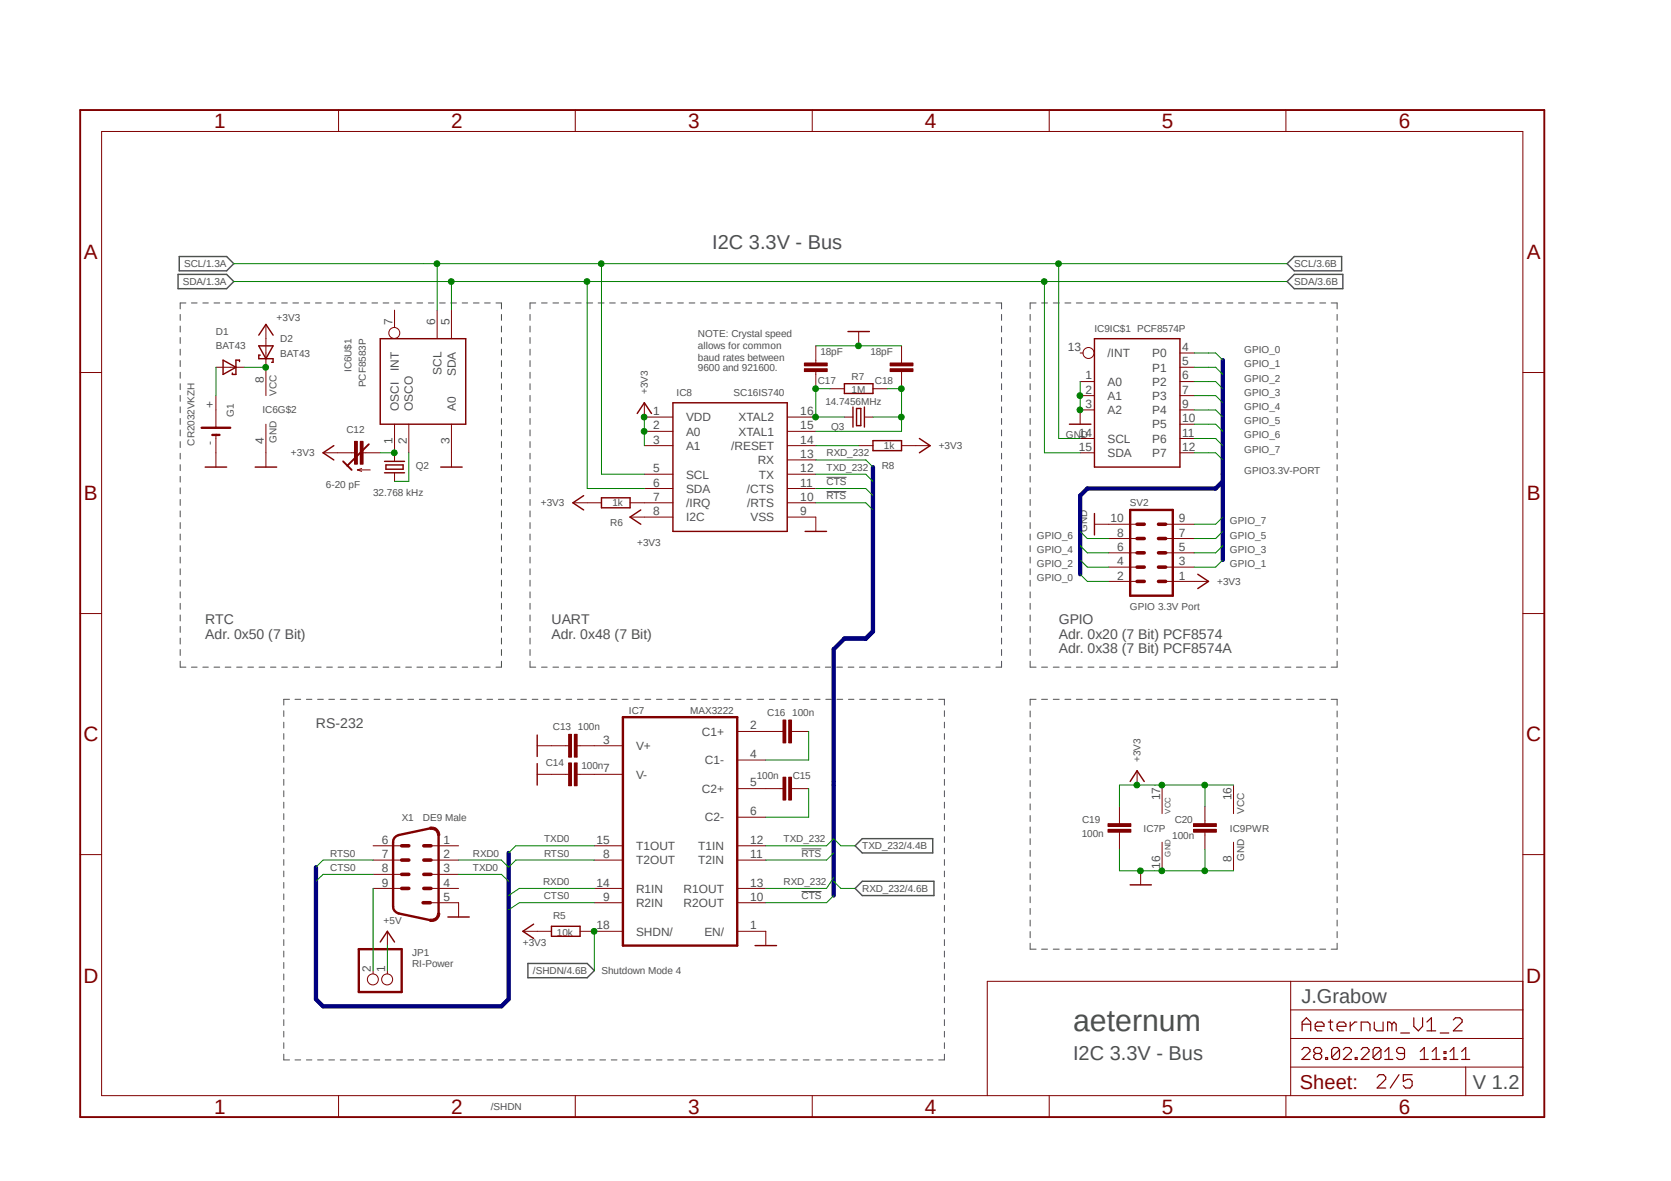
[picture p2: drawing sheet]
<svg xmlns="http://www.w3.org/2000/svg" width="297mm" height="210mm" viewBox="0 0 297 210" stroke-linecap="round" stroke-linejoin="round" font-family="sans-serif">
<path d="M13.7 19.2l261.2 179.9M274.9 19.2l-261.2 179.9" fill="none" stroke="#fff" stroke-width=".18"/>
<g fill="none" stroke="#505050" stroke-width=".18">
<path d="M32 55.9v1M32 58v1M32 60v1M33 53.8h-1v1.1M34 53.8h1M36.1 53.8h.9M38 53.8h1.1M40 53.8h1M42.1 53.8h.9M44.1 53.8h1M46 53.8h1.1M48.1 53.8h1"/>
<path d="M50.1 53.8h1M52.1 53.8h1M54.1 53.8h1M56.1 53.8h1M58.1 53.8h1M60.1 53.8h1M62.1 53.8h1M64.1 53.8h1M66.1 53.8h1M68.1 53.8h1M70.1 53.8h1M72.1 53.8h1"/>
<path d="M74.1 53.8h1M76.1 53.8h1M78.1 53.8h1M80.1 53.8h1M82.2 53.8h.9M84.1 53.8h1.1M86.1 53.8h1.1M88.2 53.8h.9v1.1M89.1 55.9v1M89.1 58v1M89.1 60v1M94.2 55.9v1"/>
<path d="M94.2 58v1M94.2 60v1M95.2 53.8h-1v1.1M96.3 53.8h1M98.3 53.8h1M100.3 53.8h1M102.3 53.8h1M104.3 53.8h1.1M106.3 53.8h1.1M108.4 53.8h1M110.4 53.8h1M112.4 53.8h1"/>
<path d="M114.4 53.8h1M116.4 53.8h1.1M118.5 53.8h1M120.5 53.8h1M122.5 53.8h1M124.5 53.8h1M126.5 53.8h1M128.6 53.8h1M130.6 53.8h1M132.6 53.8h1M134.6 53.8h1M136.6 53.8h1.1"/>
<path d="M138.7 53.8h1M140.7 53.8h1M142.7 53.8h1M144.7 53.8h1M146.7 53.8h1M148.7 53.8h1.1M150.8 53.8h1M152.8 53.8h1M154.8 53.8h1M156.8 53.8h1M158.8 53.8h1M160.9 53.8h1"/>
<path d="M162.9 53.8h1M164.9 53.8h1M166.9 53.8h1M168.9 53.8h1.1M171 53.8h1M173 53.8h1M175 53.8h1M177 53.8h1v1.1M178 55.9v1M178 58v1M178 60v1M183.1 55.9v1"/>
<path d="M183.1 58v1M183.1 60v1M184.2 53.8h-1.1v1.1M185.2 53.8h1M187.2 53.8h1.1M189.3 53.8h1.1M191.3 53.8h1.1M193.4 53.8h1.1M195.4 53.8h1.1M197.5 53.8h1.1M199.6 53.8h1M201.6 53.8h1.1"/>
<path d="M203.7 53.8h1.1M205.8 53.8h1M207.8 53.8h1.1M209.9 53.8h1M211.9 53.8h1.1M214 53.8h1M216.1 53.8h1M218.1 53.8h1M220.2 53.8h1M222.2 53.8h1.1M224.3 53.8h1M226.3 53.8h1.1"/>
<path d="M228.4 53.8h1.1M230.4 53.8h1.1M232.5 53.8h1.1M234.6 53.8h1.1M236.6 53.8h1.1v1.1M237.7 55.9v1M237.7 58v1M237.7 60v1M32 62.1v1M32 64.1v1.1M32 66.2v1M32 68.2v1.1"/>
<path d="M32 70.3v1M32 72.3v1.1M32 74.4v1M32 76.4v1.1M32 78.5v1M89.1 62.1v1M89.1 64.1v1.1M89.1 66.2v1M89.1 68.2v1.1M89.1 70.3v1M89.1 72.3v1.1M89.1 74.4v1"/>
<path d="M89.1 76.4v1.1M89.1 78.5v1M94.2 62.1v1M94.2 64.1v1.1M94.2 66.2v1M94.2 68.2v1.1M94.2 70.3v1M94.2 72.3v1.1M94.2 74.4v1M94.2 76.4v1.1M94.2 78.5v1M178 62.1v1"/>
<path d="M178 64.1v1.1M178 66.2v1M178 68.2v1.1M178 70.3v1M178 72.3v1.1M178 74.4v1M178 76.4v1.1M178 78.5v1M183.1 62.1v1M183.1 64.1v1.1M183.1 66.2v1M183.1 68.2v1.1"/>
<path d="M183.1 70.3v1M183.1 72.3v1.1M183.1 74.4v1M183.1 76.4v1.1M183.1 78.5v1M237.7 62.1v1M237.7 64.1v1.1M237.7 66.2v1M237.7 68.2v1.1M237.7 70.3v1M237.7 72.3v1.1M237.7 74.4v1"/>
<path d="M237.7 76.4v1.1M237.7 78.5v1M32 80.6v1M32 82.6v1.1M32 84.7v1M32 86.7v1.1M32 88.8v1M32 90.8v1.1M32 92.9v1M32 94.9v1.1M32 97v1M32 99v1.1"/>
<path d="M89.1 80.6v1M89.1 82.6v1.1M89.1 84.7v1M89.1 86.7v1.1M89.1 88.8v1M89.1 90.8v1.1M89.1 92.9v1M89.1 94.9v1.1M89.1 97v1M89.1 99v1.1M94.2 80.6v1M94.2 82.6v1.1"/>
<path d="M94.2 84.7v1M94.2 86.7v1.1M94.2 88.8v1M94.2 90.8v1.1M94.2 92.9v1M94.2 94.9v1.1M94.2 97v1M94.2 99v1.1M146.9 87.4h3.5M146.9 84.8h3.6M178 80.6v1M178 82.6v1.1"/>
<path d="M178 84.7v1M178 86.7v1.1M178 88.8v1M178 90.8v1.1M178 92.9v1M178 94.9v1.1M178 97v1M178 99v1.1M183.1 80.6v1M183.1 82.6v1.1M183.1 84.7v1M183.1 86.7v1.1"/>
<path d="M183.1 88.8v1M183.1 90.8v1.1M183.1 92.9v1M183.1 94.9v1.1M183.1 97v1M183.1 99v1.1M237.7 80.6v1M237.7 82.6v1.1M237.7 84.7v1M237.7 86.7v1.1M237.7 88.8v1M237.7 90.8v1.1"/>
<path d="M237.7 92.9v1M237.7 94.9v1.1M237.7 97v1M237.7 99v1.1M32 117.5v1.1h1M32 101.1v1.1M32 103.1v1.1M32 105.2v1.1M32 107.2v1.1M32 109.3v1.1M32 111.3v1.1M32 113.4v1.1"/>
<path d="M32 115.4v1.1M34 118.6h1M36.1 118.6h.9M38 118.6h1.1M40 118.6h1M42.1 118.6h.9M44.1 118.6h1M46 118.6h1.1M48.1 118.6h1M50.1 118.6h1M52.1 118.6h1M54.1 118.6h1"/>
<path d="M56.1 118.6h1M58.1 118.6h1M60.1 118.6h1M62.1 118.6h1M64.1 118.6h1M66.1 118.6h1M68.1 118.6h1M70.1 118.6h1M72.1 118.6h1M74.1 118.6h1M76.1 118.6h1M78.1 118.6h1"/>
<path d="M80.1 118.6h1M82.2 118.6h.9M84.1 118.6h1.1M86.1 118.6h1.1M89.1 101.1v1.1M89.1 103.1v1.1M89.1 105.2v1.1M89.1 107.2v1.1M89.1 109.3v1.1M89.1 111.3v1.1M89.1 113.4v1.1M89.1 115.4v1.1"/>
<path d="M89.1 117.5v1.1h-.9M94.2 117.5v1.1h1M94.2 101.1v1.1M94.2 103.1v1.1M94.2 105.2v1.1M94.2 107.2v1.1M94.2 109.3v1.1M94.2 111.3v1.1M94.2 113.4v1.1M94.2 115.4v1.1M96.3 118.6h1M98.3 118.6h1"/>
<path d="M100.3 118.6h1M102.3 118.6h1M104.3 118.6h1.1M106.3 118.6h1.1M108.4 118.6h1M110.4 118.6h1M112.4 118.6h1M114.4 118.6h1M116.4 118.6h1.1M118.5 118.6h1M120.5 118.6h1M122.5 118.6h1"/>
<path d="M124.5 118.6h1M126.5 118.6h1M128.6 118.6h1M130.6 118.6h1M132.6 118.6h1M134.6 118.6h1M136.6 118.6h1.1M138.7 118.6h1M140.7 118.6h1M142.7 118.6h1M144.7 118.6h1M146.7 118.6h1"/>
<path d="M148.7 118.6h1.1M150.8 118.6h1M152.8 118.6h1M154.8 118.6h1M156.8 118.6h1M158.8 118.6h1M160.9 118.6h1M162.9 118.6h1M164.9 118.6h1M166.9 118.6h1M168.9 118.6h1.1M171 118.6h1"/>
<path d="M173 118.6h1M175 118.6h1M178 117.5v1.1h-1M178 101.1v1.1M178 103.1v1.1M178 105.2v1.1M178 107.2v1.1M178 109.3v1.1M178 111.3v1.1M178 113.4v1.1M178 115.4v1.1M183.1 117.5v1.1h1.1"/>
<path d="M183.1 101.1v1.1M183.1 103.1v1.1M183.1 105.2v1.1M183.1 107.2v1.1M183.1 109.3v1.1M183.1 111.3v1.1M183.1 113.4v1.1M183.1 115.4v1.1M185.2 118.6h1M187.2 118.6h1.1M189.3 118.6h1.1M191.3 118.6h1.1"/>
<path d="M193.4 118.6h1.1M195.4 118.6h1.1M197.5 118.6h1.1M199.6 118.6h1M201.6 118.6h1.1M203.7 118.6h1.1M205.8 118.6h1M207.8 118.6h1.1M209.9 118.6h1M211.9 118.6h1.1M214 118.6h1M216.1 118.6h1"/>
<path d="M218.1 118.6h1M220.2 118.6h1M222.2 118.6h1.1M224.3 118.6h1M226.3 118.6h1.1M228.4 118.6h1.1M230.4 118.6h1.1M232.5 118.6h1.1M234.6 118.6h1.1M237.7 117.5v1.1h-1.1M237.7 101.1v1.1M237.7 103.1v1.1"/>
<path d="M237.7 105.2v1.1M237.7 107.2v1.1M237.7 109.3v1.1M237.7 111.3v1.1M237.7 113.4v1.1M237.7 115.4v1.1M50.4 126.3v1M50.4 128.4v1M50.4 130.4v1M50.4 132.4v1.1M50.4 134.5v1M50.4 136.5v1"/>
<path d="M50.4 138.5v1.1M51.5 124.3h-1.1v1M52.4 124.3h1.1M54.5 124.3h.9M56.5 124.3h1M58.4 124.3h1.1M60.5 124.3h1M62.5 124.3h1M64.5 124.3h1M66.5 124.3h1M68.5 124.3h1M70.5 124.3h1"/>
<path d="M72.5 124.3h1M74.5 124.3h1.1M76.5 124.3h1M78.6 124.3h.9M80.5 124.3h1.1M82.5 124.3h1.1M84.6 124.3h1M86.6 124.3h1M88.6 124.3h1M90.6 124.3h1M92.6 124.3h1M94.6 124.3h1"/>
<path d="M96.6 124.3h1M98.6 124.3h1M100.6 124.3h1M102.6 124.3h1M104.6 124.3h1.1M106.6 124.3h1M108.7 124.3h1M110.6 124.3h1.1M112.7 124.3h1M114.7 124.3h1M116.7 124.3h1M118.7 124.3h1"/>
<path d="M120.7 124.3h1M122.7 124.3h1M124.7 124.3h1M126.7 124.3h1M128.7 124.3h1M130.7 124.3h1M132.7 124.3h1.1M134.7 124.3h1M136.8 124.3h.9M138.8 124.3h1M140.8 124.3h1M142.8 124.3h1"/>
<path d="M144.8 124.3h1M146.8 124.3h1M148.8 124.3h1M150.8 124.3h1M152.8 124.3h1M154.8 124.3h1M156.8 124.3h1M158.8 124.3h1M160.9 124.3h1M162.8 124.3h1.1M164.9 124.3h.9M166.9 124.3h1v1"/>
<path d="M167.9 126.3v1M167.9 128.4v1M167.9 130.4v1M167.9 132.4v1.1M167.9 134.5v1M167.9 136.5v1M167.9 138.5v1.1M183.1 126.4v1M183.1 128.4v1.1M183.1 130.5v1M183.1 132.5v1.1M183.1 134.6v1.1"/>
<path d="M183.1 136.7v1.1M183.1 138.7v1.1M184.2 124.3h-1.1v1M185.2 124.3h1M187.2 124.3h1.1M189.3 124.3h1.1M191.3 124.3h1.1M193.4 124.3h1.1M195.4 124.3h1.1M197.5 124.3h1.1M199.6 124.3h1M201.6 124.3h1.1"/>
<path d="M203.7 124.3h1.1M205.8 124.3h1M207.8 124.3h1.1M209.9 124.3h1M211.9 124.3h1.1M214 124.3h1M216.1 124.3h1M218.1 124.3h1M220.2 124.3h1M222.2 124.3h1.1M224.3 124.3h1M226.3 124.3h1.1"/>
<path d="M228.4 124.3h1.1M230.4 124.3h1.1M232.5 124.3h1.1M234.6 124.3h1.1M236.6 124.3h1.1v1M237.7 126.4v1M237.7 128.4v1.1M237.7 130.5v1M237.7 132.5v1.1M237.7 134.6v1.1M237.7 136.7v1.1M237.7 138.7v1.1"/>
<path d="M50.4 140.5v1.1M50.4 142.6v1M50.4 144.6v1.1M50.4 146.7v1M50.4 148.7v1M50.4 150.7v1.1M50.4 152.8v1M50.4 154.8v1M50.4 156.8v1.1M50.4 158.9v1M142.5 150.9h3.5M142.5 158.5h3.5"/>
<path d="M167.9 140.5v1.1M167.9 142.6v1M167.9 144.6v1.1M167.9 146.7v1M167.9 148.7v1M167.9 150.7v1.1M167.9 152.8v1M167.9 154.8v1M167.9 156.8v1.1M167.9 158.9v1M183.1 140.8v1.1M183.1 142.9v1"/>
<path d="M183.1 144.9v1.1M183.1 147v1.1M183.1 149.1v1M183.1 151.1v1.1M183.1 153.2v1.1M183.1 155.3v1M183.1 157.3v1.1M183.1 159.4v1M237.7 140.8v1.1M237.7 142.9v1M237.7 144.9v1.1M237.7 147v1.1"/>
<path d="M237.7 149.1v1M237.7 151.1v1.1M237.7 153.2v1.1M237.7 155.3v1M237.7 157.3v1.1M237.7 159.4v1M50.4 160.9v1M50.4 162.9v1.1M50.4 165v1M50.4 167v1.1M50.4 169v1.1M50.4 171.1v1"/>
<path d="M50.4 173.1v1.1M50.4 175.1v1.1M50.4 177.2v1M50.4 179.2v1.1M167.9 160.9v1M167.9 162.9v1.1M167.9 165v1M167.9 167v1.1M167.9 169v1.1M167.9 171.1v1M167.9 173.1v1.1M167.9 175.1v1.1"/>
<path d="M167.9 177.2v1M167.9 179.2v1.1M183.1 161.5v1M183.1 163.5v1.1M183.1 165.6v1.1M183.1 167.6v1.1h1.1M185.2 168.7h1M187.2 168.7h1.1M189.3 168.7h1.1M191.3 168.7h1.1M193.4 168.7h1.1M195.4 168.7h1.1"/>
<path d="M197.5 168.7h1.1M199.6 168.7h1M201.6 168.7h1.1M203.7 168.7h1.1M205.8 168.7h1M207.8 168.7h1.1M209.9 168.7h1M211.9 168.7h1.1M214 168.7h1M216.1 168.7h1M218.1 168.7h1M220.2 168.7h1"/>
<path d="M222.2 168.7h1.1M224.3 168.7h1M226.3 168.7h1.1M228.4 168.7h1.1M230.4 168.7h1.1M232.5 168.7h1.1M234.6 168.7h1.1M237.7 161.5v1M237.7 163.5v1.1M237.7 165.6v1.1M237.7 167.6v1.1h-1.1M50.4 187.4v1h1.1"/>
<path d="M50.4 181.2v1.1M50.4 183.3v1M50.4 185.3v1.1M52.4 188.4h1.1M54.5 188.4h.9M56.5 188.4h1M58.4 188.4h1.1M60.5 188.4h1M62.5 188.4h1M64.5 188.4h1M66.5 188.4h1M68.5 188.4h1"/>
<path d="M70.5 188.4h1M72.5 188.4h1M74.5 188.4h1.1M76.5 188.4h1M78.6 188.4h.9M80.5 188.4h1.1M82.5 188.4h1.1M84.6 188.4h1M86.6 188.4h1M88.6 188.4h1M90.6 188.4h1M92.6 188.4h1"/>
<path d="M94.6 188.4h1M96.6 188.4h1M98.6 188.4h1M100.6 188.4h1M102.6 188.4h1M104.6 188.4h1.1M106.6 188.4h1M108.7 188.4h1M110.6 188.4h1.1M112.7 188.4h1M114.7 188.4h1M116.7 188.4h1"/>
<path d="M118.7 188.4h1M120.7 188.4h1M122.7 188.4h1M124.7 188.4h1M126.7 188.4h1M128.7 188.4h1M130.7 188.4h1M132.7 188.4h1.1M134.7 188.4h1M136.8 188.4h.9M138.8 188.4h1M140.8 188.4h1"/>
<path d="M142.8 188.4h1M144.8 188.4h1M146.8 188.4h1M148.8 188.4h1M150.8 188.4h1M152.8 188.4h1M154.8 188.4h1M156.8 188.4h1M158.8 188.4h1M160.9 188.4h1M162.8 188.4h1.1M164.9 188.4h.9"/>
<path d="M167.9 181.2v1.1M167.9 183.3v1M167.9 185.3v1.1M167.9 187.4v1h-1"/>
</g>
<path d="M31.7 48.8h8.6l1.3 1.2-1.3 1.3h-8.6zM31.9 45.6h8.4l1.3 1.3-1.3 1.2h-8.4zM228.8 46.9l1.3-1.3h8.4v2.5h-8.4zM228.8 50l1.3-1.2h8.6v2.5h-8.6zM152 150.3l1.3-1.2h12.5v2.5h-12.5zM152 157.9l1.3-1.3h12.7v2.6h-12.7zM93.8 171.2h10.6l1.3 1.3-1.3 1.3h-10.6z" fill="none" stroke="#505050" stroke-width=".25"/>
<g fill="none" stroke="#800000" stroke-width=".18">
<path d="M60.2 19.6v3.8M102.3 19.6v3.8M144.4 19.6v3.8M186.5 19.6v3.8M228.6 19.6v3.8M18.1 23.4h252.6v171.3h-252.6zM14.3 66.2h3.8M270.7 66.2h3.8M62.5 80.5h.5M63.5 83.5h2.3M63.5 83.5l.8 .3M64.3 83.3l-.8 .2"/>
<path d="M64.5 80.5h.6M70.1 80.5v1.5M70.1 84v1.6M14.3 109.1h3.8M270.7 109.1h3.8M14.3 151.9h3.8M270.7 151.9h3.8M229.4 174.4v20.3M229.4 179.5h41.3M270.7 174.4h-95.2v20.3M60.2 194.7v3.8M102.3 194.7v3.8"/>
<path d="M144.4 194.7v3.8M186.5 194.7v3.8M228.6 194.7v3.8M229.4 189.7h41.3M229.4 184.6h41.3M260.5 189.7v5"/>
</g>
<path d="M14.3 19.6h260.2v178.9h-260.2zM65.6 79l-3.8 3.8M61 82l1.5 1.5" fill="none" stroke="#800000" stroke-width=".34"/>
<g fill="none" stroke="#800000" stroke-width=".21">
<path d="M231.4 186.6l.4-.4h.7l.4 .4v.3l-1.5 1.4h1.5M231.5 183.2v-1.5l.7-.8 .8 .8v1.5M231.5 182h1.5M233.8 182.4h1.6v-.4l-.4-.3h-.8l-.4 .3v.8l.4 .4h.8M233.9 187.2l-.4 .4v.4l.4 .3h.7l.3-.3v-.4l-.3-.4M233.9 187.2l-.4-.3v-.3l.4-.4h.7l.3 .4v.3l-.3 .3M233.9 187.2h.7M235.7 188h.3v.3h-.3zM236.1 181.7h.8M236.5 181.3v1.5l.4 .4M237.7 182.4h1.6v-.4l-.4-.3h-.8l-.4 .3v.8l.4 .4h.8M238.1 186.6v1.4l-.3 .3h-.7l-.4-.3"/>
<path d="M238.1 186.6l-.3-.4h-.7l-.4 .4v1.4M238.1 186.6l-1.4 1.4M238.8 186.6l.4-.4h.6l.4 .4v.3l-1.4 1.4h1.4M240 181.7v1.5M240.9 188h.3v.3h-.3zM241.2 181.7h-.4l-.8 .7M242 183.2v-1.5h1.1l.4 .3v1.2M242 186.6l.3-.4h.7l.4 .4v.3l-1.4 1.4h1.4M244.3 181.7v1.1l.4 .4h1.2v-1.5M244.8 191.4l.4-.4h.7l.4 .4v.4l-1.5 1.6h1.5M245.5 186.6v1.4l-.4 .3h-.7l-.3-.3M245.5 186.6l-.4-.4h-.7l-.3 .4v1.4"/>
<path d="M245.5 186.6l-1.4 1.4M246.2 188.3h1.4M246.2 186.9l.7-.7v2.1M247.4 182l-.4-.3h-.3v1.5M247.4 182v1.2M247.4 182l.4-.3 .4 .3v1.2M248.7 191l-1.6 2.4M249 183.6h1.6M249.7 187.2h-1.1l-.3-.3v-.3l.3-.4h.7l.4 .4v1.4l-.4 .3h-.7l-.3-.3M251 191h-1.5v1.2l.7-.4h.4l.4 .4v.8l-.4 .4h-.8l-.3-.4M251.3 180.9v1.5l.8 .8 .8-.8v-1.5M252.5 188.3h1.4"/>
<path d="M252.5 186.9l.7-.7v2.1M253.6 183.2h1.6M253.6 181.7l.9-.8v2.3M254.6 188.3h1.4M254.6 186.9l.7-.7v2.1M256 183.6h1.5M256.7 188h.3v.3h-.3zM256.7 186.9h.3v.3h-.3zM257.8 188.3h1.4M257.8 186.9l.6-.7v2.1M258.3 181.3l.4-.4h.8l.4 .4v.4l-1.6 1.5h1.6M259.8 188.3h1.5"/>
<path d="M259.8 186.9l.7-.7v2.1"/>
</g>
<path d="M68.4 84h3.5M68.4 82h3.5M68.6 82.6h3.1v.8h-3.1z" fill="none" stroke="#800000" stroke-width=".25"/>
<path d="M64 78.4h.5v4.1h-.5z" fill-rule="evenodd" fill="#800000"/>
<path d="M64 78.4h.5v4.1h-.5z" fill="none" stroke="#800000" stroke-width=".18"/>
<path d="M63 78.4h.5v4.1h-.5z" fill-rule="evenodd" fill="#800000"/>
<path d="M63 78.4h.5v4.1h-.5zM57.4 80.5h5.1M65.1 80.5h2.5M80.3 80.5v2.5M199 145.9v.5M199 147.9v.5" fill="none" stroke="#800000" stroke-width=".18"/>
<path d="M59.3 79.2l-1.9 1.3 1.9 1.2M78.3 83h3.9" fill="none" stroke="#800000" stroke-width=".25"/>
<path d="M197 146.4h4v.5h-4z" fill-rule="evenodd" fill="#800000"/>
<path d="M197 146.4h4v.5h-4z" fill="none" stroke="#800000" stroke-width=".18"/>
<path d="M197 147.4h4v.5h-4z" fill-rule="evenodd" fill="#800000"/>
<path d="M150.1 74.1h1.5M153.7 74.1h1.5M160.3 64v.5M160.3 66v.5M202.1 137v2.5M197 147.4h4v.5h-4zM199 143.3v2.6M199 148.4v2.6M202.8 154.8v2.5" fill="none" stroke="#800000" stroke-width=".18"/>
<path d="M151.6 72.3v3.6M152.3 72.6h.7v3h-.7zM153.7 72.3v3.6M200.9 138.9l1.2-1.9 1.3 1.9M200.9 157.3h3.8" fill="none" stroke="#800000" stroke-width=".25"/>
<path d="M158.2 64.5h4.1v.5h-4.1z" fill-rule="evenodd" fill="#800000"/>
<path d="M158.2 64.5h4.1v.5h-4.1z" fill="none" stroke="#800000" stroke-width=".18"/>
<path d="M158.2 65.5h4.1v.5h-4.1z" fill-rule="evenodd" fill="#800000"/>
<path d="M145 64v.5M145 66v.5M158.2 65.5h4.1v.5h-4.1zM160.3 61.5v2.5M160.3 66.5v2.6" fill="none" stroke="#800000" stroke-width=".18"/>
<path d="M143 64.5h4.1v.5h-4.1z" fill-rule="evenodd" fill="#800000"/>
<path d="M143 64.5h4.1v.5h-4.1z" fill="none" stroke="#800000" stroke-width=".18"/>
<path d="M143 65.5h4.1v.5h-4.1z" fill-rule="evenodd" fill="#800000"/>
<g fill="none" stroke="#800000" stroke-width=".18">
<path d="M152.6 58.9v2.6M114.5 71.6v2.5M143 65.5h4.1v.5h-4.1zM145 61.5v2.5M145 66.5v2.6M147.6 69.1h2.5M155.2 69.1h2.5M192 62.7h.6M192 67.8h2.6M192 70.3h2.6M192 77.9h2.6M194.6 72.9h-2.6v2.5"/>
<path d="M209.7 62.7h2.6M209.7 67.8h2.6M209.7 70.3h2.6M209.7 72.9h2.6M209.7 77.9h2.6M209.7 65.3h2.6M209.7 75.4h2.6M101.8 89.4h5.1M112 89.4h2.5M112 91.9h2.5M145 91.9v2.5M192 80.5h2.6"/>
<path d="M209.7 80.5h2.6M219.3 139.5v5.1M214.2 145.9v.5M214.2 147.9v.5M219.3 149.7v5.1"/>
<circle cx="193.5" cy="62.7" r=".98"/>
</g>
<path d="M150.7 58.9h3.8M113.3 73.5l1.2-1.9 1.3 1.9M150.1 68.2h5.1v1.7h-5.1zM190.1 75.4h3.8M194.6 60.2h15.1v22.8h-15.1zM103.7 88.1l-1.9 1.3 1.9 1.2M106.9 88.5h5.1v1.8h-5.1zM113.9 90.6l-1.9 1.3 1.9 1.3M143.1 94.4h3.8" fill="none" stroke="#800000" stroke-width=".25"/>
<path d="M212.2 146.4h4v.5h-4z" fill-rule="evenodd" fill="#800000"/>
<path d="M212.2 146.4h4v.5h-4z" fill="none" stroke="#800000" stroke-width=".18"/>
<path d="M212.2 147.4h4v.5h-4z" fill-rule="evenodd" fill="#800000"/>
<path d="M95.5 137.6h2.5M95.5 132.5h2.5M100.6 137.6h.5M102.6 137.6h.5M212.2 147.4h4v.5h-4zM214.2 143.3v2.6M214.2 148.4v2.6" fill="none" stroke="#800000" stroke-width=".18"/>
<path d="M95.5 130.6v3.9M95.5 135.7v3.8" fill="none" stroke="#800000" stroke-width=".25"/>
<path d="M101.1 135.6h.5v4.1h-.5z" fill-rule="evenodd" fill="#800000"/>
<path d="M101.1 135.6h.5v4.1h-.5z" fill="none" stroke="#800000" stroke-width=".18"/>
<path d="M102.1 135.6h.5v4.1h-.5z" fill-rule="evenodd" fill="#800000"/>
<path d="M98 137.6h2.6M100.6 132.5h.5M102.1 135.6h.5v4.1h-.5zM102.6 132.5h.5M103.1 137.6h2.6" fill="none" stroke="#800000" stroke-width=".18"/>
<path d="M101.1 130.5h.5v4.1h-.5z" fill-rule="evenodd" fill="#800000"/>
<path d="M101.1 130.5h.5v4.1h-.5z" fill="none" stroke="#800000" stroke-width=".18"/>
<path d="M102.1 130.5h.5v4.1h-.5z" fill-rule="evenodd" fill="#800000"/>
<path d="M98 132.5h2.6M102.1 130.5h.5v4.1h-.5zM103.1 132.5h2.6M138.7 140.2h.5M140.7 140.2h.5" fill="none" stroke="#800000" stroke-width=".18"/>
<path d="M140.2 138.1h.5v4.1h-.5z" fill-rule="evenodd" fill="#800000"/>
<path d="M140.2 138.1h.5v4.1h-.5z" fill="none" stroke="#800000" stroke-width=".18"/>
<path d="M139.2 138.1h.5v4.1h-.5z" fill-rule="evenodd" fill="#800000"/>
<path d="M138.7 130h.5M139.2 138.1h.5v4.1h-.5zM140.7 130h.5M136.1 140.2h2.6M141.2 140.2h2.6" fill="none" stroke="#800000" stroke-width=".18"/>
<path d="M139.2 128h.5v4h-.5z" fill-rule="evenodd" fill="#800000"/>
<path d="M139.2 128h.5v4h-.5z" fill="none" stroke="#800000" stroke-width=".18"/>
<path d="M140.2 128h.5v4h-.5z" fill-rule="evenodd" fill="#800000"/>
<path d="M136.1 130h2.6M140.2 128h.5v4h-.5zM141.2 130h2.6M95.5 165.5h2.5M103.1 165.5h2.6" fill="none" stroke="#800000" stroke-width=".18"/>
<path d="M98 164.6h5.1v1.8h-5.1z" fill="none" stroke="#800000" stroke-width=".25"/>
<path d="M71.4 150.3h1.3M71.4 152.9h1.3M71.4 155.4h1.3M71.4 157.9h1.3M75.3 150.3h1.3M75.3 152.9h1.3M75.3 155.4h1.3M75.3 157.9h1.3M75.2 160.4h1.3" fill="none" stroke="#800000" stroke-width=".63"/>
<path d="M76.5 163.4a1.1 1.1 0 0 0 1.3-1.1h.4a1.44 1.44 0 0 1-1.8 1.4z" fill-rule="evenodd" fill="#800000"/>
<path d="M76.5 163.4a1.1 1.1 0 0 0 1.3-1.1h.4a1.44 1.44 0 0 1-1.8 1.4z" fill="none" stroke="#800000" stroke-width=".18"/>
<path d="M76.4 147.2l-5.5 1.2a1.26 1.26 0 0 0-1 1.3v11.4a1.26 1.26 0 0 0 1 1.2l5.5 1.2M78 148.5v13.8" fill="none" stroke="#800000" stroke-width=".42"/>
<path d="M76.4 147a1.41 1.41 0 0 1 1.8 1.5h-.4a1.06 1.06 0 0 0-1.3-1.1z" fill-rule="evenodd" fill="#800000"/>
<g fill="none" stroke="#800000" stroke-width=".18">
<path d="M47.3 57.7v12.6M70.1 55.1v3.1M77.7 55.1v5.1M80.3 55.1v5.1M38.4 65.3h5.1M38.4 70.3v5.7M38.4 77.3v5.7M47.3 75.4v7.6M70.1 75.4v5.1M72.7 75.4v5.1M80.3 75.4v5.1M114.5 79.2h5.1"/>
<path d="M114.5 76.7h5.1M114.5 74.1h5.1M139.9 79.2h5.1M139.9 76.7h5.1M139.9 74.1h5.1M152.6 79.2h2.6M160.3 79.2h5M114.5 86.8h5.1M114.5 89.4h5.1M114.5 91.9h5.1M114.5 84.3h5.1M139.9 86.8h5.1"/>
<path d="M139.9 89.4h5.1M139.9 91.9h5.1M139.9 81.7h5.1M139.9 84.3h5.1M194.6 93.2h7.5M197.1 98.3h5M197.1 95.7h5M207.2 98.3h5.1M207.2 95.7h5.1M207.2 93.2h5.1M197.1 103.3h5M197.1 100.8h5"/>
<path d="M207.2 103.3h7.6M207.2 100.8h5.1M105.7 132.5h5M105.7 137.6h5M131.1 130h5M131.1 135.1h5M206.6 139.5v5.1M66.3 150.3h5.1M66.3 152.9h5.1M66.3 155.4h5.1M66.3 157.9h5.1M76.4 147a1.41 1.41 0 0 1 1.8 1.5h-.4a1.06 1.06 0 0 0-1.3-1.1z"/>
<path d="M76.5 150.3h5M76.5 152.9h5M76.5 155.4h5M76.5 157.9h5M105.7 150.3h5M105.7 152.9h5M105.7 157.9h5M131.1 150.3h5M131.1 152.9h5M131.1 157.9h5M131.1 140.2h5M131.1 145.2h5"/>
<path d="M206.6 149.7v5.1M66.3 172.5v.6M68.9 165.5v2.6M68.9 172.5v.6M76.5 160.4h5v2.6M93 165.5h2.5M105.7 160.4h5M105.7 165.5h5M131.1 160.4h5M131.1 165.5h5v2.6"/>
<circle cx="70.1" cy="59.2" r=".98"/>
<circle cx="66.3" cy="174.1" r=".98"/>
<circle cx="68.8" cy="174.1" r=".98"/>
</g>
<g fill="none" stroke="#800000" stroke-width=".25">
<path d="M46 59.6l1.3-1.9 1.2 1.9M39.7 64l2.2 1.3-2.2 1.2zM42.6 64.3v-.3h-.7v2.5h-.6v-.2M46 61.5h2.5l-1.2 2.3zM46.3 63.1h-.3v.7h2.5v.6h-.2M67.6 60.2h15.2v15.2h-15.2zM119.6 71.6h20.3v22.8h-20.3zM155.2 78.3h5.1v1.8h-5.1zM163.4 77.9l1.9 1.3-1.9 1.3M36.5 83h3.8M45.4 83h3.8M194.6 91.3v3.8"/>
<path d="M212.9 102.1l1.9 1.2-1.9 1.3M67.6 167.4l1.3-1.9 1.2 1.9M79.6 163h3.8M94.9 164.3l-1.9 1.2 1.9 1.3M134.2 168.1h3.8"/>
</g>
<path d="M35.8 76h5.1M37.7 77.3h1.3M200.9 90.6h7.6v15.3h-7.6zM110.7 127.5h20.4v40.6h-20.4zM63.8 168.7h7.6v7.6h-7.6z" fill="none" stroke="#800000" stroke-width=".42"/>
<path d="M202.1 93.2h1.3M202.1 95.7h1.3M202.1 98.3h1.3M205.9 93.2h1.3M205.9 95.7h1.3M205.9 98.3h1.3M202.1 100.8h1.3M202.1 103.3h1.3M205.9 100.8h1.3M205.9 103.3h1.3" fill="none" stroke="#800000" stroke-width=".63"/>
<path d="M217.4 64v35.5M155.2 83v29.2l-1.3 1.3h-3.8l-1.9 1.9v43.8M217.4 85.6l-1.3 1.2h-22.8l-1.3 1.3v14M90.4 151.6v26l-1.3 1.3h-31.7l-1.2-1.3v-23.5" fill="none" stroke="#000080" stroke-width=".76"/>
<path d="M199 151v3.8h6.3" fill="none" stroke="#008000" stroke-width=".18"/>
<circle cx="202.7" cy="154.8" r=".51" fill="#008000"/>
<g fill="none" stroke="#008000" stroke-width=".18">
<path d="M205.3 154.8h14M214.2 151v3.8"/>
<circle cx="202.7" cy="154.8" r=".51"/>
</g>
<circle cx="214.2" cy="154.8" r=".51" fill="#008000"/>
<circle cx="214.2" cy="154.8" r=".51" fill="none" stroke="#008000" stroke-width=".18"/>
<circle cx="206.5" cy="154.8" r=".51" fill="#008000"/>
<g fill="none" stroke="#008000" stroke-width=".18">
<path d="M145 61.5h15.3"/>
<circle cx="206.5" cy="154.8" r=".51"/>
</g>
<circle cx="152.6" cy="61.5" r=".51" fill="#008000"/>
<g fill="none" stroke="#008000" stroke-width=".18">
<path d="M192 67.8v5.1"/>
<circle cx="152.6" cy="61.5" r=".51"/>
</g>
<circle cx="192" cy="72.9" r=".51" fill="#008000"/>
<circle cx="192" cy="72.9" r=".51" fill="none" stroke="#008000" stroke-width=".18"/>
<circle cx="192" cy="70.3" r=".51" fill="#008000"/>
<g fill="none" stroke="#008000" stroke-width=".18">
<path d="M205.3 139.5h-6.3v3.8"/>
<circle cx="192" cy="70.3" r=".51"/>
</g>
<circle cx="202.1" cy="139.5" r=".51" fill="#008000"/>
<g fill="none" stroke="#008000" stroke-width=".18">
<path d="M205.3 139.5h14M214.2 139.5v3.8"/>
<circle cx="202.1" cy="139.5" r=".51"/>
</g>
<circle cx="214.2" cy="139.5" r=".51" fill="#008000"/>
<circle cx="214.2" cy="139.5" r=".51" fill="none" stroke="#008000" stroke-width=".18"/>
<circle cx="206.5" cy="139.5" r=".51" fill="#008000"/>
<g fill="none" stroke="#008000" stroke-width=".18">
<path d="M114.5 74.1v5.1"/>
<circle cx="206.5" cy="139.5" r=".51"/>
</g>
<circle cx="114.5" cy="76.7" r=".51" fill="#008000"/>
<circle cx="114.5" cy="76.7" r=".51" fill="none" stroke="#008000" stroke-width=".18"/>
<circle cx="114.5" cy="74.1" r=".51" fill="#008000"/>
<g fill="none" stroke="#008000" stroke-width=".18">
<path d="M75.2 46.9h153.6M106.9 46.9v33.6"/>
<circle cx="114.5" cy="74.1" r=".51"/>
</g>
<circle cx="106.9" cy="46.9" r=".51" fill="#008000"/>
<g fill="none" stroke="#008000" stroke-width=".18">
<path d="M188.2 46.9v31h3.8"/>
<circle cx="106.9" cy="46.9" r=".51"/>
</g>
<circle cx="188.2" cy="46.9" r=".51" fill="#008000"/>
<g fill="none" stroke="#008000" stroke-width=".18">
<path d="M41.6 46.9h33.6M77.7 46.9v8.2"/>
<circle cx="188.2" cy="46.9" r=".51"/>
</g>
<circle cx="77.7" cy="46.9" r=".51" fill="#008000"/>
<g fill="none" stroke="#008000" stroke-width=".18">
<path d="M228.8 50h-148.5v5.1M106.9 80.5v3.8h7.6"/>
<circle cx="77.7" cy="46.9" r=".51"/>
</g>
<circle cx="80.2" cy="50" r=".51" fill="#008000"/>
<g fill="none" stroke="#008000" stroke-width=".18">
<path d="M104.4 50v36.8"/>
<circle cx="80.2" cy="50" r=".51"/>
</g>
<circle cx="104.3" cy="50" r=".51" fill="#008000"/>
<g fill="none" stroke="#008000" stroke-width=".18">
<path d="M185.7 50v30.5h6.3"/>
<circle cx="104.3" cy="50" r=".51"/>
</g>
<circle cx="185.6" cy="50" r=".51" fill="#008000"/>
<g fill="none" stroke="#008000" stroke-width=".18">
<path d="M41.6 50h38.7M67.6 80.5h2.5M104.4 86.8h10.1"/>
<circle cx="185.6" cy="50" r=".51"/>
</g>
<circle cx="70.1" cy="80.5" r=".51" fill="#008000"/>
<g fill="none" stroke="#008000" stroke-width=".18">
<path d="M157.7 69.1h2.6v5h-5.1M72.7 80.5v5.1h-2.6"/>
<circle cx="70.1" cy="80.5" r=".51"/>
</g>
<circle cx="160.2" cy="69.1" r=".51" fill="#008000"/>
<g fill="none" stroke="#008000" stroke-width=".18">
<path d="M160.3 74.1v2.6h-15.3"/>
<circle cx="160.2" cy="69.1" r=".51"/>
</g>
<circle cx="160.2" cy="74.1" r=".51" fill="#008000"/>
<g fill="none" stroke="#008000" stroke-width=".18">
<path d="M147.6 69.1h-2.6v5h5.1"/>
<circle cx="160.2" cy="74.1" r=".51"/>
</g>
<circle cx="145" cy="69.1" r=".51" fill="#008000"/>
<circle cx="145" cy="69.1" r=".51" fill="none" stroke="#008000" stroke-width=".18"/>
<circle cx="145" cy="74.1" r=".51" fill="#008000"/>
<g fill="none" stroke="#008000" stroke-width=".18">
<path d="M43.5 65.3h3.8M212.3 62.7h3.8l1.3 1.3M212.3 65.3h3.8l1.3 1.2M212.3 67.8h3.8l1.3 1.3M212.3 70.3h3.8l1.3 1.3M212.3 72.9h3.8l1.3 1.2M212.3 75.4h3.8l1.3 1.3M212.3 77.9h3.8l1.3 1.3M145 89.4h8.9l1.3 1.2M145 86.8h8.9l1.3 1.3M145 84.3h8.9l1.3 1.3M192 99.5l1.3 1.3h3.8"/>
<path d="M192 97l1.3 1.3h3.8M192 94.4l1.3 1.3h3.8M212.3 80.5h3.8l1.3 1.2M217.4 99.5l-1.3 1.3h-3.8M217.4 97l-1.3 1.3h-3.8M217.4 94.4l-1.3 1.3h-3.8M217.4 91.9l-1.3 1.3h-3.8M192 102.1l1.3 1.2h3.8M143.8 130v5.1h-7.7M66.3 152.9h-8.9l-1.2 1.2M66.3 155.4h-8.9l-1.2 1.2M66.3 157.9v14.6"/>
<path d="M81.5 152.9h7.6l1.3 1.2 1.3-1.2h14M81.5 155.4h7.6l1.3 1.2M105.7 150.3h-14l-1.3 1.3M105.7 157.9h-13.4l-1.9 1.3M136.1 150.3h10.8l1.3-1.2 1.3 1.2h2.5M143.8 140.2v5h-7.7M148.2 151.6l-1.3 1.3h-10.8M148.2 159.2l-1.3 1.2h-10.8M68.9 168.1v4.4M105.7 160.4h-13.4l-1.9 1.3"/>
<circle cx="145" cy="74.1" r=".51"/>
</g>
<circle cx="47.2" cy="65.3" r=".51" fill="#008000"/>
<g fill="none" stroke="#008000" stroke-width=".18">
<path d="M38.4 65.3v5M105.7 165.5v7"/>
<circle cx="47.2" cy="65.3" r=".51"/>
</g>
<circle cx="105.6" cy="165.5" r=".51" fill="#008000"/>
<g fill="none" stroke="#008000" stroke-width=".18">
<path d="M145 79.2h7.6M145 81.7h8.9l1.3 1.3M148.2 156l-1.3 1.9h-10.8M148.2 156.6l1.3 1.3h2.5"/>
<circle cx="105.6" cy="165.5" r=".51"/>
</g>
<text font-size="5.4" fill="#505050" x="190.7" y="183.3">aeternum</text>
<g font-size="3.7" fill="#800000">
<text x="38.1" y="22.8">1</text>
<text x="80.2" y="22.8">2</text>
<text x="122.3" y="22.8">3</text>
<text x="164.4" y="22.8">4</text>
<text x="206.5" y="22.8">5</text>
<text x="248.7" y="22.8">6</text>
<text x="14.9" y="46.1">A</text>
<text x="271.4" y="46.1">A</text>
<text x="14.9" y="88.9">B</text>
<text x="271.4" y="88.9">B</text>
<text x="14.8" y="131.8">C</text>
<text x="271.3" y="131.8">C</text>
<text x="14.8" y="174.6">D</text>
<text x="271.3" y="174.6">D</text>
<text x="38.1" y="198">1</text>
<text x="80.2" y="198">2</text>
<text x="122.3" y="198">3</text>
<text x="164.4" y="198">4</text>
<text x="206.5" y="198">5</text>
<text x="248.7" y="198">6</text>
</g>
<g font-size="3.6" fill="#505050">
<text x="126.6" y="44.3">I2C 3.3V - Bus</text>
<text x="231.3" y="178.2">J.Grabow</text>
<text x="190.7" y="188.4">I2C 3.3V - Bus</text>
<text x="261.8" y="193.5">V 1.2</text>
</g>
<text font-size="3.6" fill="#800000" x="231.1" y="193.6">Sheet:</text>
<g font-size="2.5" fill="#505050">
<text x="36.5" y="113.5">Adr. 0x50 (7 Bit)</text>
<text x="36.5" y="111">RTC</text>
<text x="98" y="111">UART</text>
<text x="98" y="113.5">Adr. 0x48 (7 Bit)</text>
<text x="188.2" y="111">GPIO</text>
<text x="188.2" y="113.5">Adr. 0x20 (7 Bit) PCF8574</text>
<text x="188.2" y="116">Adr. 0x38 (7 Bit) PCF8574A</text>
<text x="56.2" y="129.4">RS-232</text>
</g>
<g font-size="2.1" fill="#505050">
<text x="69.8" y="57.8" transform="rotate(-90 69.8 57.8)">7</text>
<text x="77.4" y="57.8" transform="rotate(-90 77.4 57.8)">6</text>
<text x="79.9" y="57.8" transform="rotate(-90 79.9 57.8)">5</text>
<text x="70.9" y="66" transform="rotate(-90 70.9 66)">INT</text>
<text x="189.8" y="62.4">13</text>
<text x="196.9" y="63.5">/INT</text>
<text x="204.8" y="63.5">P0</text>
<text x="210.1" y="62.4">4</text>
<text x="210.1" y="64.9">5</text>
<text x="46.9" y="68" transform="rotate(-90 46.9 68)">8</text>
<text x="78.5" y="66.6" transform="rotate(-90 78.5 66.6)">SCL</text>
<text x="81" y="66.8" transform="rotate(-90 81 66.8)">SDA</text>
<text x="193" y="67.4">1</text>
<text x="193" y="70">2</text>
<text x="196.9" y="68.6">A0</text>
<text x="196.9" y="71.1">A1</text>
<text x="204.8" y="66">P1</text>
<text x="204.8" y="68.6">P2</text>
<text x="204.8" y="71.1">P3</text>
<text x="210.1" y="67.4">6</text>
<text x="210.1" y="70">7</text>
<text x="38" y="72.5" transform="rotate(-90 38 72.5)">+</text>
<text x="70.9" y="73.1" transform="rotate(-90 70.9 73.1)">OSCI</text>
<text x="73.4" y="73.1" transform="rotate(-90 73.4 73.1)">OSCO</text>
<text x="81" y="73.1" transform="rotate(-90 81 73.1)">A0</text>
<text x="116.1" y="76.3">2</text>
<text x="116.1" y="73.8">1</text>
<text x="121.9" y="77.4">A0</text>
<text x="121.9" y="74.9">VDD</text>
<text x="131.3" y="77.4">XTAL1</text>
<text x="131.3" y="74.9">XTAL2</text>
<text x="142.3" y="76.3">15</text>
<text x="142.3" y="73.8">16</text>
<text x="191.8" y="77.6">14</text>
<text x="193" y="72.5">3</text>
<text x="196.9" y="73.6">A2</text>
<text x="204.8" y="73.6">P4</text>
<text x="204.8" y="76.2">P5</text>
<text x="210.1" y="72.5">9</text>
<text x="210.1" y="75.1">10</text>
<text x="210.1" y="77.6">11</text>
<text x="38" y="79" transform="rotate(-90 38 79)">-</text>
<text x="46.9" y="79" transform="rotate(-90 46.9 79)">4</text>
<text x="69.8" y="79" transform="rotate(-90 69.8 79)">1</text>
<text x="72.3" y="79" transform="rotate(-90 72.3 79)">2</text>
<text x="79.9" y="79" transform="rotate(-90 79.9 79)">3</text>
<text x="116.1" y="78.9">3</text>
<text x="116.1" y="83.9">5</text>
<text x="121.9" y="80">A1</text>
<text x="130" y="80">/RESET</text>
<text x="134.7" y="82.5">RX</text>
<text x="142.3" y="78.9">14</text>
<text x="142.3" y="81.4">13</text>
<text x="142.3" y="83.9">12</text>
<text x="191.8" y="80.1">15</text>
<text x="196.9" y="78.7">SCL</text>
<text x="196.9" y="81.2">SDA</text>
<text x="204.8" y="78.7">P6</text>
<text x="204.8" y="81.2">P7</text>
<text x="210.1" y="80.1">12</text>
<text x="116.1" y="89">7</text>
<text x="116.1" y="86.5">6</text>
<text x="121.9" y="85">SCL</text>
<text x="121.9" y="87.6">SDA</text>
<text x="132.8" y="87.6">/CTS</text>
<text x="134.9" y="85">TX</text>
<text x="142.3" y="86.5">11</text>
<text x="142.3" y="89">10</text>
<text x="116.1" y="91.6">8</text>
<text x="121.9" y="90.1">/IRQ</text>
<text x="121.9" y="92.7">I2C</text>
<text x="132.8" y="90.1">/RTS</text>
<text x="133.4" y="92.7">VSS</text>
<text x="142.3" y="91.6">9</text>
<text x="197.4" y="92.8">10</text>
<text x="198.6" y="95.4">8</text>
<text x="209.6" y="95.4">7</text>
<text x="209.6" y="92.8">9</text>
<text x="198.6" y="100.5">4</text>
<text x="198.6" y="97.9">6</text>
<text x="209.6" y="100.5">3</text>
<text x="209.6" y="97.9">5</text>
<text x="198.6" y="103">2</text>
<text x="209.6" y="103">1</text>
<text x="124.8" y="130.8">C1+</text>
<text x="133.4" y="129.6">2</text>
<text x="107.2" y="132.2">3</text>
<text x="107.2" y="137.2">7</text>
<text x="113.1" y="133.3">V+</text>
<text x="125.3" y="135.8">C1-</text>
<text x="133.4" y="134.7">4</text>
<text x="113.1" y="138.4">V-</text>
<text x="124.8" y="140.9">C2+</text>
<text x="133.4" y="139.8">5</text>
<text x="206.2" y="142.2" transform="rotate(-90 206.2 142.2)">17</text>
<text x="218.9" y="142.2" transform="rotate(-90 218.9 142.2)">16</text>
<text x="67.8" y="149.9">6</text>
<text x="78.8" y="149.9">1</text>
<text x="106" y="149.9">15</text>
<text x="125.3" y="146">C2-</text>
<text x="133.4" y="144.9">6</text>
<text x="133.4" y="149.9">12</text>
<text x="67.8" y="152.5">7</text>
<text x="67.8" y="155">8</text>
<text x="78.8" y="152.5">2</text>
<text x="78.8" y="155">3</text>
<text x="107.2" y="152.5">8</text>
<text x="113.1" y="151.1">T1OUT</text>
<text x="113.1" y="153.6">T2OUT</text>
<text x="124.1" y="151.1">T1IN</text>
<text x="124.1" y="153.6">T2IN</text>
<text x="133.4" y="152.5">11</text>
<text x="206.2" y="154.4" transform="rotate(-90 206.2 154.4)">16</text>
<text x="218.9" y="153.2" transform="rotate(-90 218.9 153.2)">8</text>
<text x="67.8" y="157.6">9</text>
<text x="78.8" y="157.6">4</text>
<text x="78.8" y="160.1">5</text>
<text x="106" y="157.6">14</text>
<text x="107.2" y="160.1">9</text>
<text x="113.1" y="158.7">R1IN</text>
<text x="113.1" y="161.2">R2IN</text>
<text x="121.5" y="158.7">R1OUT</text>
<text x="121.5" y="161.2">R2OUT</text>
<text x="133.4" y="157.6">13</text>
<text x="133.4" y="160.1">10</text>
<text x="106" y="165.2">18</text>
<text x="113.1" y="166.3">SHDN/</text>
<text x="125.2" y="166.3">EN/</text>
<text x="133.4" y="165.2">1</text>
<text x="65.9" y="172.7" transform="rotate(-90 65.9 172.7)">2</text>
<text x="68.5" y="172.7" transform="rotate(-90 68.5 172.7)">1</text>
</g>
<g font-size="1.8" fill="#505050">
<text x="32.7" y="47.5">SCL/1.3A</text>
<text x="230.1" y="47.5">SCL/3.6B</text>
<text x="32.5" y="50.7">SDA/1.3A</text>
<text x="230.1" y="50.7">SDA/3.6B</text>
<text x="38.4" y="59.6">D1</text>
<text x="49.2" y="57">+3V3</text>
<text x="124.1" y="59.8">NOTE: Crystal speed</text>
<text x="194.5" y="58.9">IC9IC$1 PCF8574P</text>
<text x="38.4" y="62.1">BAT43</text>
<text x="49.8" y="63.4">BAT43</text>
<text x="49.8" y="60.8">D2</text>
<text x="124.1" y="62.1">allows for common</text>
<text x="124.1" y="65.9">9600 and 921600.</text>
<text x="124.1" y="64.1">baud rates between</text>
<text x="145.8" y="63.1">18pF</text>
<text x="154.7" y="63.1">18pF</text>
<text x="221.2" y="62.7">GPIO_0</text>
<text x="221.2" y="65.3">GPIO_1</text>
<text x="49.2" y="70.4" transform="rotate(-90 49.2 70.4)">VCC</text>
<text x="62.5" y="66.2" transform="rotate(-90 62.5 66.2)">IC6U$1</text>
<text x="65.1" y="68.8" transform="rotate(-90 65.1 68.8)">PCF8583P</text>
<text x="115.2" y="70.1" transform="rotate(-90 115.2 70.1)">+3V3</text>
<text x="120.3" y="70.4">IC8</text>
<text x="130.4" y="70.4">SC16IS740</text>
<text x="145.4" y="68.2">C17</text>
<text x="151.4" y="69.8">1M</text>
<text x="151.4" y="67.6">R7</text>
<text x="155.5" y="68.2">C18</text>
<text x="221.2" y="67.8">GPIO_2</text>
<text x="221.2" y="70.4">GPIO_3</text>
<text x="41.6" y="74.1" transform="rotate(-90 41.6 74.1)">G1</text>
<text x="46.6" y="73.5">IC6G$2</text>
<text x="61.6" y="77">C12</text>
<text x="146.7" y="72">14.7456MHz</text>
<text x="147.7" y="76.4">Q3</text>
<text x="189.5" y="77.9">GND</text>
<text x="221.2" y="72.9">GPIO_4</text>
<text x="221.2" y="75.4">GPIO_5</text>
<text x="221.2" y="77.9">GPIO_6</text>
<text x="34.6" y="79.2" transform="rotate(-90 34.6 79.2)">CR2032VKZH</text>
<text x="49.2" y="78.7" transform="rotate(-90 49.2 78.7)">GND</text>
<text x="51.7" y="81.1">+3V3</text>
<text x="73.9" y="83.3">Q2</text>
<text x="146.9" y="83.7">TXD_232</text>
<text x="146.9" y="81.1">RXD_232</text>
<text x="156.7" y="83.3">R8</text>
<text x="157.1" y="79.7">1k</text>
<text x="166.9" y="79.8">+3V3</text>
<text x="221.2" y="80.5">GPIO_7</text>
<text x="57.9" y="86.7">6-20 pF</text>
<text x="66.3" y="88.1">32.768 kHz</text>
<text x="108.9" y="89.9">1k</text>
<text x="146.9" y="86.2">CTS</text>
<text x="146.9" y="88.7">RTS</text>
<text x="200.9" y="89.9">SV2</text>
<text x="221.2" y="84.3">GPIO3.3V-PORT</text>
<text x="96.1" y="90">+3V3</text>
<text x="108.5" y="93.4">R6</text>
<text x="184.3" y="95.7">GPIO_6</text>
<text x="193.3" y="94.6" transform="rotate(-90 193.3 94.6)">GND</text>
<text x="218.6" y="95.7">GPIO_5</text>
<text x="218.6" y="93.2">GPIO_7</text>
<text x="113.3" y="97">+3V3</text>
<text x="184.3" y="100.8">GPIO_2</text>
<text x="184.3" y="98.3">GPIO_4</text>
<text x="218.6" y="100.8">GPIO_1</text>
<text x="218.6" y="98.3">GPIO_3</text>
<text x="184.3" y="103.3">GPIO_0</text>
<text x="216.4" y="104">+3V3</text>
<text x="200.9" y="108.4">GPIO 3.3V Port</text>
<text x="98.3" y="129.8">C13</text>
<text x="102.7" y="129.8">100n</text>
<text x="111.8" y="126.8">IC7</text>
<text x="122.7" y="126.8">MAX3222</text>
<text x="136.4" y="127.2">C16</text>
<text x="140.8" y="127.2">100n</text>
<text x="97" y="136.1">C14</text>
<text x="103.4" y="136.7">100n</text>
<text x="202.8" y="135.5" transform="rotate(-90 202.8 135.5)">+3V3</text>
<text x="134.5" y="138.5">100n</text>
<text x="140.9" y="138.5">C15</text>
<text x="71.4" y="145.9">X1</text>
<text x="75.2" y="145.9">DE9 Male</text>
<text x="96.7" y="149.7">TXD0</text>
<text x="139.3" y="149.7">TXD_232</text>
<text x="192.3" y="148.8">100n</text>
<text x="192.3" y="146.3">C19</text>
<text x="203.3" y="147.9">IC7P</text>
<text x="208.4" y="149.1">100n</text>
<text x="208.8" y="146.3">C20</text>
<text x="218.6" y="147.8">IC9PWR</text>
<text x="221.2" y="144.6" transform="rotate(-90 221.2 144.6)">VCC</text>
<text x="58.7" y="154.8">CTS0</text>
<text x="58.7" y="152.2">RTS0</text>
<text x="84.1" y="152.2">RXD0</text>
<text x="84.1" y="154.8">TXD0</text>
<text x="96.7" y="152.2">RTS0</text>
<text x="142.5" y="152.2">RTS</text>
<text x="153.3" y="151">TXD_232/4.4B</text>
<text x="221.2" y="153" transform="rotate(-90 221.2 153)">GND</text>
<text x="96.5" y="157.3">RXD0</text>
<text x="96.7" y="159.8">CTS0</text>
<text x="139.3" y="157.3">RXD_232</text>
<text x="142.5" y="159.8">CTS</text>
<text x="153.3" y="158.5">RXD_232/4.6B</text>
<text x="68.2" y="164.3">+5V</text>
<text x="98.3" y="163.4">R5</text>
<text x="99" y="166.3">10k</text>
<text x="73.3" y="171.9">RI-Power</text>
<text x="73.3" y="170">JP1</text>
<text x="92.9" y="168.1">+3V3</text>
<text x="94.7" y="173.1">/SHDN/4.6B</text>
<text x="106.9" y="173.1">Shutdown Mode 4</text>
<text x="87.2" y="197.3">/SHDN</text>
</g>
<g font-size="1.4" fill="#505050">
<text x="208.1" y="144.6" transform="rotate(-90 208.1 144.6)">VCC</text>
<text x="208.1" y="152.2" transform="rotate(-90 208.1 152.2)">GND</text>
</g>
</svg>
